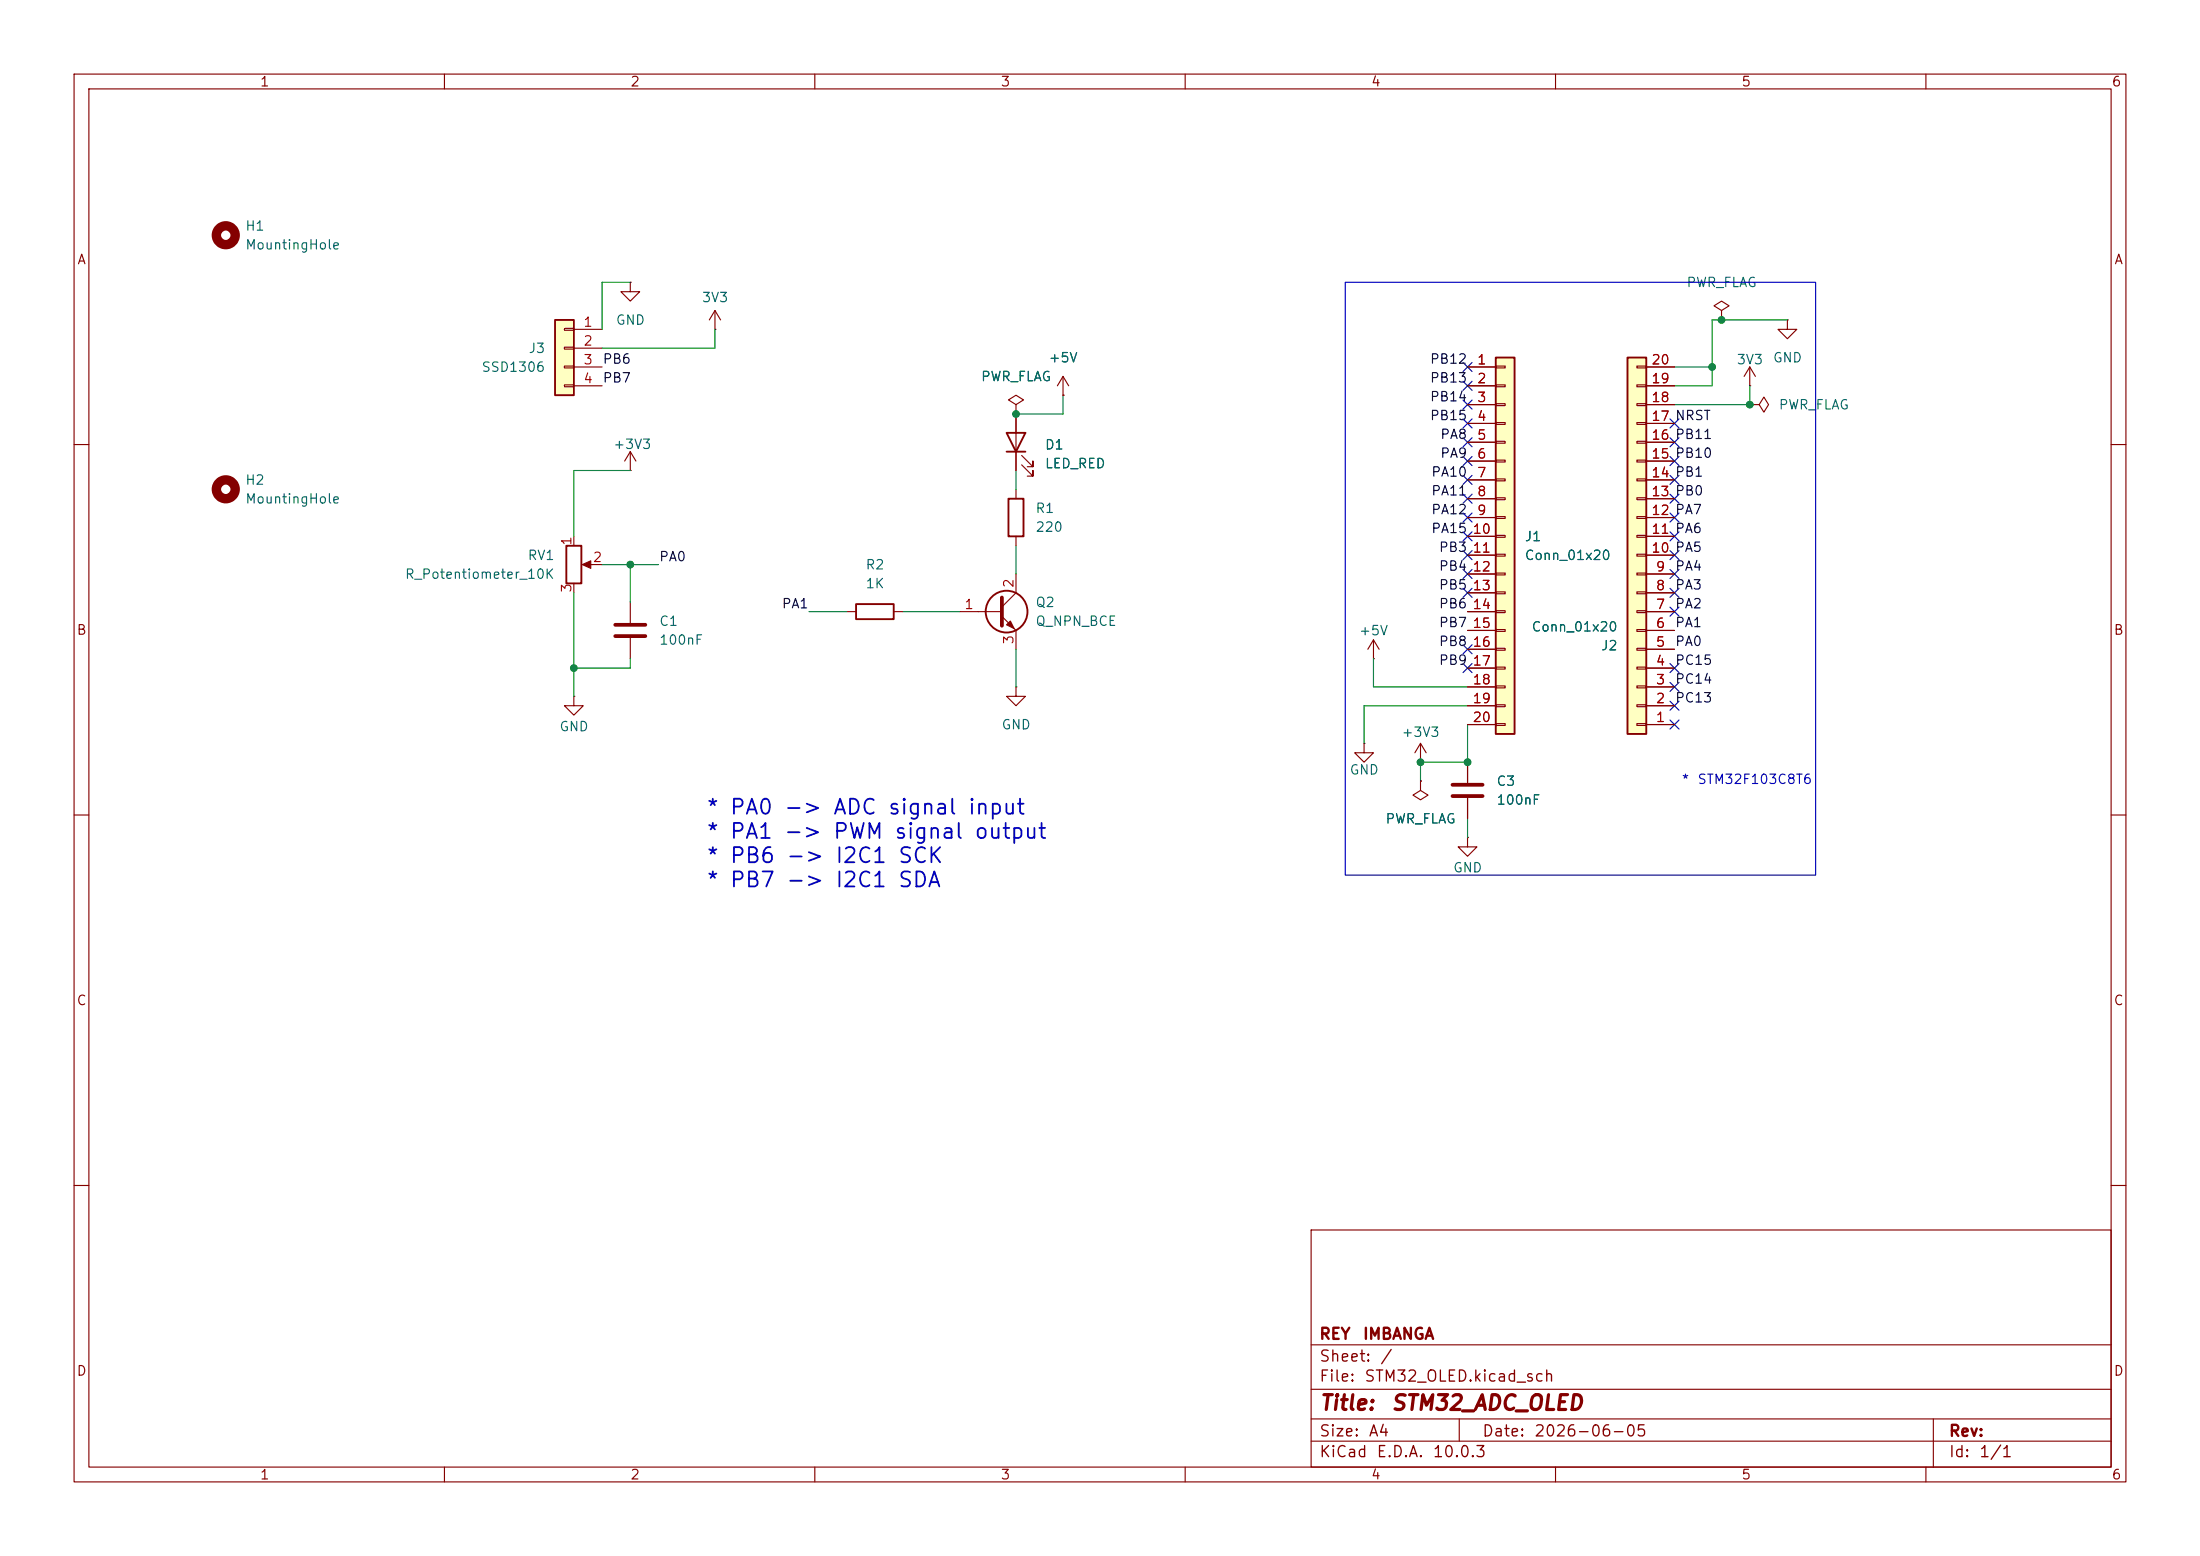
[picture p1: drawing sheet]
<svg xmlns="http://www.w3.org/2000/svg" width="297mm" height="210mm" viewBox="0 0 297 210" stroke-linecap="round" stroke-linejoin="round" font-family="sans-serif">
<g fill="none" stroke="#840000" stroke-width=".15">
<path d="M10 10h277v190h-277zM12 12h273v186h-273zM60 10v2M110 10v2M160 10v2M210 10v2M260 10v2M10 60h2M285 60h2M10 110h2M285 110h2M10 160h2"/>
<path d="M177 166h108v32h-108zM285 160h2M60 198v2M110 198v2M160 198v2M177 194.5h108M177 191.5h108M177 187.5h108M177 181.5h108M197 191.5v3M210 198v2M260 198v2"/>
<path d="M261 191.5v6.5"/>
</g>
<path d="M201.9 48.3h2.6v50.8h-2.6z" fill="#ffffc2"/>
<path d="M201.9 48.3h2.6v50.8h-2.6z" fill="none" stroke="#840000" stroke-width=".25"/>
<g fill="none" stroke="#840000" stroke-width=".15">
<path d="M198.1 49.5h3.8M198.1 52.1h3.8M198.1 54.6h3.8M198.1 57.2h3.8M198.1 59.7h3.8M201.9 49.4h1.3v.3h-1.3zM201.9 51.9h1.3v.3h-1.3zM201.9 54.5h1.3v.2h-1.3zM201.9 57h1.3v.3h-1.3zM201.9 59.6h1.3v.2h-1.3zM241.3 43.2v1.3h1.3l-1.3 1.2-1.3-1.2h1.3M241.3 43.2h.1"/>
<path d="M198.1 62.2h3.8M198.1 64.8h3.8M198.1 67.3h3.8M198.1 69.9h3.8M198.1 72.4h3.8M198.1 74.9h3.8M198.1 77.5h3.8M201.9 62.1h1.3v.3h-1.3zM201.9 64.6h1.3v.3h-1.3zM201.9 67.2h1.3v.2h-1.3zM201.9 69.7h1.3v.3h-1.3zM201.9 72.3h1.3v.2h-1.3z"/>
<path d="M201.9 74.8h1.3v.3h-1.3zM201.9 77.3h1.3v.3h-1.3zM201.9 79.9h1.3v.2h-1.3zM198.1 80h3.8M198.1 82.6h3.8M198.1 85.1h3.8M198.1 87.6h3.8M198.1 90.2h3.8M198.1 92.7h3.8M198.1 95.3h3.8M198.1 97.8h3.8M201.9 82.4h1.3v.3h-1.3z"/>
<path d="M201.9 85h1.3v.2h-1.3zM201.9 87.5h1.3v.3h-1.3zM201.9 90h1.3v.3h-1.3zM201.9 92.6h1.3v.2h-1.3zM201.9 95.1h1.3v.3h-1.3zM201.9 97.7h1.3v.2h-1.3z"/>
</g>
<path d="M74.9 43.2h2.6v10.1h-2.6z" fill="#ffffc2"/>
<g fill="none" stroke="#840000" stroke-width=".25">
<path d="M74.9 43.2h2.6v10.1h-2.6z"/>
<circle cx="135.9" cy="82.5" r="2.82"/>
</g>
<g fill="none" stroke="#840000" stroke-width=".15">
<path d="M76.2 44.3h1.3v.3h-1.3zM76.2 46.9h1.3v.2h-1.3zM76.2 49.4h1.3v.3h-1.3zM76.2 51.9h1.3v.3h-1.3zM77.5 44.5h3.8M77.5 47h3.8M77.5 49.5h3.8M77.5 52.1h3.8M232.4 41.9l1-.6-1-.7-1 .7 1 .6v1.3M232.4 43.2h.1M236.2 54.6h1.3l.6-1 .7 1-.7 1-.6-1M236.2 54.6h.1"/>
<path d="M137.2 77.5v2.5l-1.9 1.9M129.5 82.6h5.8M135.3 83.2l1.9 1.9v2.5M185.4 88.9h.1M185.4 86.4l-.7 1.2M185.4 86.4l.8 1.2M185.4 86.4v2.5"/>
</g>
<path d="M135.3 80.6v3.9" fill="none" stroke="#840000" stroke-width=".51"/>
<path d="M135.9 84.3l.5-.5 .5 1z" fill="#840000" stroke="#840000" stroke-width=".15"/>
<circle cx="30.5" cy="31.7" r="1.27" fill="none" stroke="#840000" stroke-width="1.3"/>
<path d="M219.7 48.3h2.5v50.8h-2.5z" fill="#ffffc2"/>
<path d="M135.9 58.4h2.5l-1.2 2.6zM219.7 48.3h2.5v50.8h-2.5zM76.5 73.7h2v5h-2zM135.9 61h2.5M136.1 67.3h2.1v5.1h-2.1zM115.6 81.5h5v2.1h-5z" fill="none" stroke="#840000" stroke-width=".25"/>
<g fill="none" stroke="#840000" stroke-width=".15">
<path d="M85.1 38.1v1.3h1.3l-1.3 1.2-1.3-1.2h1.3M85.1 38.1h.1M96.5 44.5h.1M96.5 41.9l-.7 1.3M96.5 41.9l.8 1.3M96.5 41.9v2.6M137.2 54.6l1-.6-1-.7-1.1 .7 1.1 .6v1.3M137.2 55.9h.1M137.2 55.9v7.6M143.5 53.3h.1M143.5 50.8l-.8 1.3M143.5 50.8l.8 1.3"/>
<path d="M143.5 50.8v2.5M198.1 59.7h3.8M198.1 57.2h3.8M198.1 54.6h3.8M198.1 52.1h3.8M198.1 49.5h3.8M221 59.6h1.2v.2h-1.2zM221 57h1.2v.3h-1.2zM221 54.5h1.2v.2h-1.2zM221 51.9h1.2v.3h-1.2zM221 49.4h1.2v.3h-1.2zM222.2 59.7h3.9"/>
<path d="M222.2 57.2h3.9M222.2 54.6h3.9M222.2 52.1h3.9M222.2 49.5h3.9M236.2 52.1h.1M236.2 49.5l-.7 1.3M236.2 49.5l.8 1.3M236.2 49.5v2.6M77.5 72.4v1.3M77.5 78.7v1.3M79 76.2h2.3M85.1 63.5h.1"/>
<path d="M85.1 61l-.8 1.2M85.1 61l.8 1.2M85.1 61v2.5M137.2 66v1.3M137.2 72.4v1.3M137.9 62.7l1.5 1.6v-.8v.8h-.7M137.9 61.5l1.5 1.5v-.8v.8h-.7M198.1 77.5h3.8M198.1 74.9h3.8M198.1 72.4h3.8M198.1 69.9h3.8M198.1 67.3h3.8"/>
<path d="M198.1 64.8h3.8M198.1 62.2h3.8M221 79.9h1.2v.2h-1.2zM221 77.3h1.2v.3h-1.2zM221 74.8h1.2v.3h-1.2zM221 72.3h1.2v.2h-1.2zM221 69.7h1.2v.3h-1.2zM221 67.2h1.2v.2h-1.2zM221 64.6h1.2v.3h-1.2zM221 62.1h1.2v.3h-1.2zM222.2 77.5h3.9M222.2 74.9h3.9"/>
<path d="M222.2 72.4h3.9M222.2 69.9h3.9M222.2 67.3h3.9M222.2 64.8h3.9M222.2 62.2h3.9M77.5 94v1.3h1.2l-1.2 1.2-1.3-1.2h1.3M77.5 94h.1M85.1 81.3v2.8M85.1 86.1v2.8M114.3 82.6h1.3M120.6 82.6h1.3M137.2 92.7v1.3h1.2l-1.2 1.3-1.3-1.3h1.3"/>
<path d="M137.2 92.7h.1M198.1 97.8h3.8M198.1 95.3h3.8M198.1 92.7h3.8M198.1 90.2h3.8M198.1 87.6h3.8M198.1 85.1h3.8M198.1 82.6h3.8M198.1 80h3.8M221 97.7h1.2v.2h-1.2zM221 95.1h1.2v.3h-1.2zM221 92.6h1.2v.2h-1.2z"/>
<path d="M221 90h1.2v.3h-1.2zM221 87.5h1.2v.3h-1.2zM221 85h1.2v.2h-1.2zM221 82.4h1.2v.3h-1.2zM222.2 97.8h3.9M222.2 95.3h3.9M222.2 92.7h3.9M222.2 90.2h3.9M222.2 87.6h3.9M222.2 85.1h3.9M222.2 82.6h3.9M222.2 80h3.9"/>
<path d="M184.1 100.3v1.3h1.3l-1.3 1.3-1.2-1.3h1.2M184.1 100.3h.1M191.8 102.9h.1M191.8 105.4v1.3l1 .6-1 .7-1-.7 1-.6M191.8 105.4h.1M191.8 100.3l-.8 1.3M191.8 100.3l.7 1.3M191.8 100.3v2.6M198.1 113v1.3h1.3l-1.3 1.3-1.3-1.3h1.3M198.1 113h.1M198.1 102.9v2.8M198.1 107.7v2.8"/>
</g>
<circle cx="30.5" cy="66" r="1.27" fill="none" stroke="#840000" stroke-width="1.3"/>
<path d="M83.1 84.3h4M83.1 85.9h4M196.1 105.9h4.1M196.1 107.4h4.1" fill="none" stroke="#840000" stroke-width=".51"/>
<path d="M78.6 76.2l1.2-.5v1z" fill="#840000" stroke="#840000" stroke-width=".15"/>
<g fill="none" stroke="#009600" stroke-width=".15">
<path d="M85.1 38.1h-3.8v6.4M96.5 44.5v2.5h-15.2M143.5 53.3v2.6h-6.3M226.1 49.5h5M236.2 52.1v2.5h-10.1M241.3 43.2h-10.2v8.9h-5M81.3 76.2h7.6M85.1 63.5h-7.6v8.9M85.1 76.2v5.1M137.2 63.5v2.5M137.2 73.7v3.8M77.5 80v14"/>
<path d="M85.1 88.9v1.3h-7.6M109.2 82.6h5.1M121.9 82.6h7.6M137.2 87.6v5.1M185.4 88.9v3.8h12.7M198.1 97.8v5.1h-6.3v2.5M198.1 95.3h-14v5M198.1 110.5v2.5"/>
</g>
<g fill="none" stroke="#000084" stroke-width=".15">
<path d="M197.5 54l1.2 1.2M197.5 56.5l1.2 1.3M197.5 51.5l1.2 1.2M197.5 59.1l1.2 1.2M197.5 48.9l1.2 1.2M198.7 54l-1.2 1.2M198.7 56.5l-1.2 1.3M198.7 51.5l-1.2 1.2M198.7 59.1l-1.2 1.2M198.7 48.9l-1.2 1.2M225.5 56.5l1.2 1.3M225.5 59.1l1.2 1.2"/>
<path d="M226.7 56.5l-1.2 1.3M226.7 59.1l-1.2 1.2M197.5 74.3l1.2 1.2M197.5 66.7l1.2 1.2M197.5 64.2l1.2 1.2M197.5 61.6l1.2 1.2M197.5 76.9l1.2 1.2M197.5 71.8l1.2 1.2M197.5 69.2l1.2 1.3M197.5 79.4l1.2 1.2M198.7 74.3l-1.2 1.2M198.7 66.7l-1.2 1.2"/>
<path d="M198.7 64.2l-1.2 1.2M198.7 61.6l-1.2 1.2M198.7 76.9l-1.2 1.2M198.7 71.8l-1.2 1.2M198.7 69.2l-1.2 1.3M198.7 79.4l-1.2 1.2M225.5 71.8l1.2 1.2M225.5 76.9l1.2 1.2M225.5 79.4l1.2 1.2M225.5 74.3l1.2 1.2M225.5 64.2l1.2 1.2M225.5 66.7l1.2 1.2"/>
<path d="M225.5 61.6l1.2 1.2M225.5 69.2l1.2 1.3M226.7 71.8l-1.2 1.2M226.7 76.9l-1.2 1.2M226.7 79.4l-1.2 1.2M226.7 74.3l-1.2 1.2M226.7 64.2l-1.2 1.2M226.7 66.7l-1.2 1.2M226.7 61.6l-1.2 1.2M226.7 69.2l-1.2 1.3M197.5 89.6l1.2 1.2M197.5 87l1.2 1.2"/>
<path d="M198.7 87l-1.2 1.2M198.7 89.6l-1.2 1.2M225.5 92.1l1.2 1.2M225.5 81.9l1.2 1.3M225.5 94.6l1.2 1.3M225.5 97.2l1.2 1.2M225.5 89.6l1.2 1.2M226.7 92.1l-1.2 1.2M226.7 81.9l-1.2 1.3M226.7 94.6l-1.2 1.3M226.7 97.2l-1.2 1.2M226.7 89.6l-1.2 1.2"/>
</g>
<path d="M181.6 38.1h63.5v80h-63.5z" fill="none" stroke="#0000c2" stroke-width=".15"/>
<g fill="#009600" stroke="#009600" stroke-width=".14">
<circle cx="231.1" cy="49.5" r=".46"/>
<circle cx="85.1" cy="76.2" r=".46"/>
<circle cx="137.2" cy="55.9" r=".46"/>
<circle cx="77.5" cy="90.2" r=".46"/>
<circle cx="236.2" cy="54.6" r=".46"/>
<circle cx="232.4" cy="43.2" r=".46"/>
<circle cx="198.1" cy="102.9" r=".46"/>
<circle cx="191.8" cy="102.9" r=".46"/>
</g>
<g font-size="2" fill="#0000c2">
<text x="95.2" y="110.4">* PA0 -&gt; ADC signal input</text>
<text x="95.2" y="113.7">* PA1 -&gt; PWM signal output</text>
<text x="95.2" y="117">* PB6 -&gt; I2C1 SCK</text>
<text x="95.2" y="120.3">* PB7 -&gt; I2C1 SDA</text>
</g>
<g font-size="2" fill="#840000">
<text x="178" y="190.8">Title:</text>
<text x="187.7" y="190.8">STM32_ADC_OLED</text>
</g>
<g font-size="1.5" fill="#840000">
<text x="178" y="184.2">Sheet:</text>
<text x="178" y="181.2">REY</text>
<text x="183.9" y="181.2">IMBANGA</text>
<text x="186.2" y="184.2">/</text>
<text x="178" y="186.9">File:</text>
<text x="184.1" y="186.9">STM32_OLED.kicad_sch</text>
<text x="178" y="197.1">KiCad</text>
<text x="178" y="194.3">Size:</text>
<text x="184.7" y="194.3">A4</text>
<text x="185.7" y="197.1">E.D.A.</text>
<text x="193.3" y="197.1">10.0.3</text>
<text x="200" y="194.3">Date:</text>
<text x="207" y="194.3">2026-06-05</text>
<text x="263" y="194.3">Rev:</text>
<text x="263" y="197.1">Id:</text>
<text x="267.1" y="197.1">1/1</text>
</g>
<g font-size="1.3" fill="#840000">
<text x="35" y="12">1</text>
<text x="85" y="12">2</text>
<text x="135" y="12">3</text>
<text x="185" y="12">4</text>
<text x="235" y="12">5</text>
<text x="285" y="12">6</text>
<text x="10.3" y="36">A</text>
<text x="285.3" y="36">A</text>
<text x="10.3" y="86">B</text>
<text x="285.3" y="86">B</text>
<text x="10.3" y="136">C</text>
<text x="285.3" y="136">C</text>
<text x="10.3" y="186">D</text>
<text x="285.3" y="186">D</text>
<text x="35" y="200">1</text>
<text x="85" y="200">2</text>
<text x="135" y="200">3</text>
<text x="185" y="200">4</text>
<text x="235" y="200">5</text>
<text x="285" y="200">6</text>
</g>
<g font-size="1.3" fill="#006464">
<text x="33" y="31.5">H1</text>
<text x="33" y="34">MountingHole</text>
<text x="94.7" y="41.1">3V3</text>
<text x="227.6" y="39.1">PWR_FLAG</text>
<text x="71.3" y="48">J3</text>
<text x="83.1" y="44.2">GND</text>
<text x="64.9" y="50.5">SSD1306</text>
<text x="132.3" y="51.8">PWR_FLAG</text>
<text x="141.5" y="49.2">+5V</text>
<text x="234.4" y="49.5">3V3</text>
<text x="239.3" y="49.2">GND</text>
<text x="240" y="55.6">PWR_FLAG</text>
<text x="33" y="65.7">H2</text>
<text x="82.7" y="60.9">+3V3</text>
<text x="141" y="61">D1</text>
<text x="141" y="63.5">LED_RED</text>
<text x="33" y="68.3">MountingHole</text>
<text x="139.7" y="69.6">R1</text>
<text x="71.1" y="75.9">RV1</text>
<text x="116.8" y="77.2">R2</text>
<text x="139.7" y="72.1">220</text>
<text x="205.7" y="73.4">J1</text>
<text x="205.7" y="75.9">Conn_01x20</text>
<text x="54.6" y="78.4">R_Potentiometer_10K</text>
<text x="116.8" y="79.7">1K</text>
<text x="139.7" y="82.3">Q2</text>
<text x="88.9" y="84.8">C1</text>
<text x="88.9" y="87.3">100nF</text>
<text x="139.7" y="84.8">Q_NPN_BCE</text>
<text x="183.4" y="86.1">+5V</text>
<text x="206.7" y="85.6">Conn_01x20</text>
<text x="216" y="88.1">J2</text>
<text x="75.4" y="99">GND</text>
<text x="135.1" y="98.8">GND</text>
<text x="189.1" y="99.8">+3V3</text>
<text x="182.1" y="104.9">GND</text>
<text x="201.9" y="106.4">C3</text>
<text x="187" y="111.5">PWR_FLAG</text>
<text x="201.9" y="108.9">100nF</text>
<text x="196.1" y="118.1">GND</text>
</g>
<g font-size="1.3" fill="#a90000">
<text x="78.7" y="44.4">1</text>
<text x="78.7" y="47">2</text>
<text x="78.7" y="49.5">3</text>
<text x="78.7" y="52">4</text>
<text x="199.3" y="49.5">1</text>
<text x="199.3" y="52">2</text>
<text x="222.8" y="52">19</text>
<text x="222.8" y="49.5">20</text>
<text x="199.3" y="54.6">3</text>
<text x="199.3" y="57.1">4</text>
<text x="199.3" y="59.7">5</text>
<text x="222.8" y="59.7">16 PB11</text>
<text x="222.8" y="57.1">17 NRST</text>
<text x="222.8" y="54.6">18</text>
<text x="222.8" y="59.7">16</text>
<text x="222.8" y="57.1">17</text>
<text x="199.3" y="62.2">6</text>
<text x="199.3" y="64.7">7</text>
<text x="222.8" y="64.7">14 PB1</text>
<text x="222.8" y="62.2">15 PB10</text>
<text x="222.8" y="64.7">14</text>
<text x="222.8" y="62.2">15</text>
<text x="199.3" y="67.3">8</text>
<text x="199.3" y="69.8">9</text>
<text x="222.8" y="69.8">12 PA7</text>
<text x="222.8" y="67.3">13 PB0</text>
<text x="222.8" y="69.8">12</text>
<text x="222.8" y="67.3">13</text>
<text x="77.4" y="73.7" transform="rotate(-90 77.4 73.7)">1</text>
<text x="79.9" y="76.2">2</text>
<text x="198.7" y="72.4">10</text>
<text x="198.7" y="74.9">11</text>
<text x="198.7" y="77.4">12</text>
<text x="222.8" y="74.9">10 PA5</text>
<text x="222.8" y="72.4">11 PA6</text>
<text x="222.8" y="74.9">10</text>
<text x="222.8" y="72.4">11</text>
<text x="223.4" y="77.4">9</text>
<text x="77.4" y="80.1" transform="rotate(-90 77.4 80.1)">3</text>
<text x="130.1" y="82.5">1</text>
<text x="137.1" y="79.4" transform="rotate(-90 137.1 79.4)">2</text>
<text x="198.7" y="80">13</text>
<text x="198.7" y="82.5">14</text>
<text x="223.4" y="82.5">7</text>
<text x="223.4" y="80">8</text>
<text x="137.1" y="87.1" transform="rotate(-90 137.1 87.1)">3</text>
<text x="198.7" y="85.1">15</text>
<text x="198.7" y="87.6">16</text>
<text x="223.4" y="87.6">5</text>
<text x="223.4" y="85.1">6</text>
<text x="198.7" y="90.1">17</text>
<text x="198.7" y="92.7">18</text>
<text x="198.7" y="95.2">19</text>
<text x="223.4" y="95.2">2</text>
<text x="223.4" y="92.7">3</text>
<text x="223.4" y="90.1">4</text>
<text x="198.7" y="97.8">20</text>
<text x="223.4" y="97.8">1</text>
</g>
<g font-size="1.3" fill="#0f0f0f">
<text x="81.3" y="49.4">PB6</text>
<text x="81.3" y="51.9">PB7</text>
<text x="193" y="51.9">PB13</text>
<text x="193" y="49.4">PB12</text>
<text x="193" y="54.5">PB14</text>
<text x="193" y="57">PB15</text>
<text x="194.3" y="59.6">PA8</text>
<text x="193.1" y="64.6">PA10</text>
<text x="194.3" y="62.1">PA9</text>
<text x="193.1" y="67.2">PA11</text>
<text x="193.1" y="69.7">PA12</text>
<text x="88.9" y="76.1">PA0</text>
<text x="193.1" y="72.3">PA15</text>
<text x="194.2" y="74.8">PB3</text>
<text x="194.2" y="77.3">PB4</text>
<text x="226.1" y="77.3">PA4</text>
<text x="105.4" y="82.4">PA1</text>
<text x="194.2" y="82.4">PB6</text>
<text x="194.2" y="79.9">PB5</text>
<text x="226.1" y="82.4">PA2</text>
<text x="226.1" y="79.9">PA3</text>
<text x="194.2" y="87.5">PB8</text>
<text x="194.2" y="85">PB7</text>
<text x="226.1" y="87.5">PA0</text>
<text x="226.1" y="85">PA1</text>
<text x="194.2" y="90">PB9</text>
<text x="226.1" y="92.6">PC14</text>
<text x="226.1" y="95.1">PC13</text>
<text x="226.1" y="90">PC15</text>
</g>
<g font-size="1.3" fill="#0000c2">
<text x="226.9" y="106.1">*</text>
<text x="229.1" y="106.1">STM32F103C8T6</text>
</g>
</svg>
